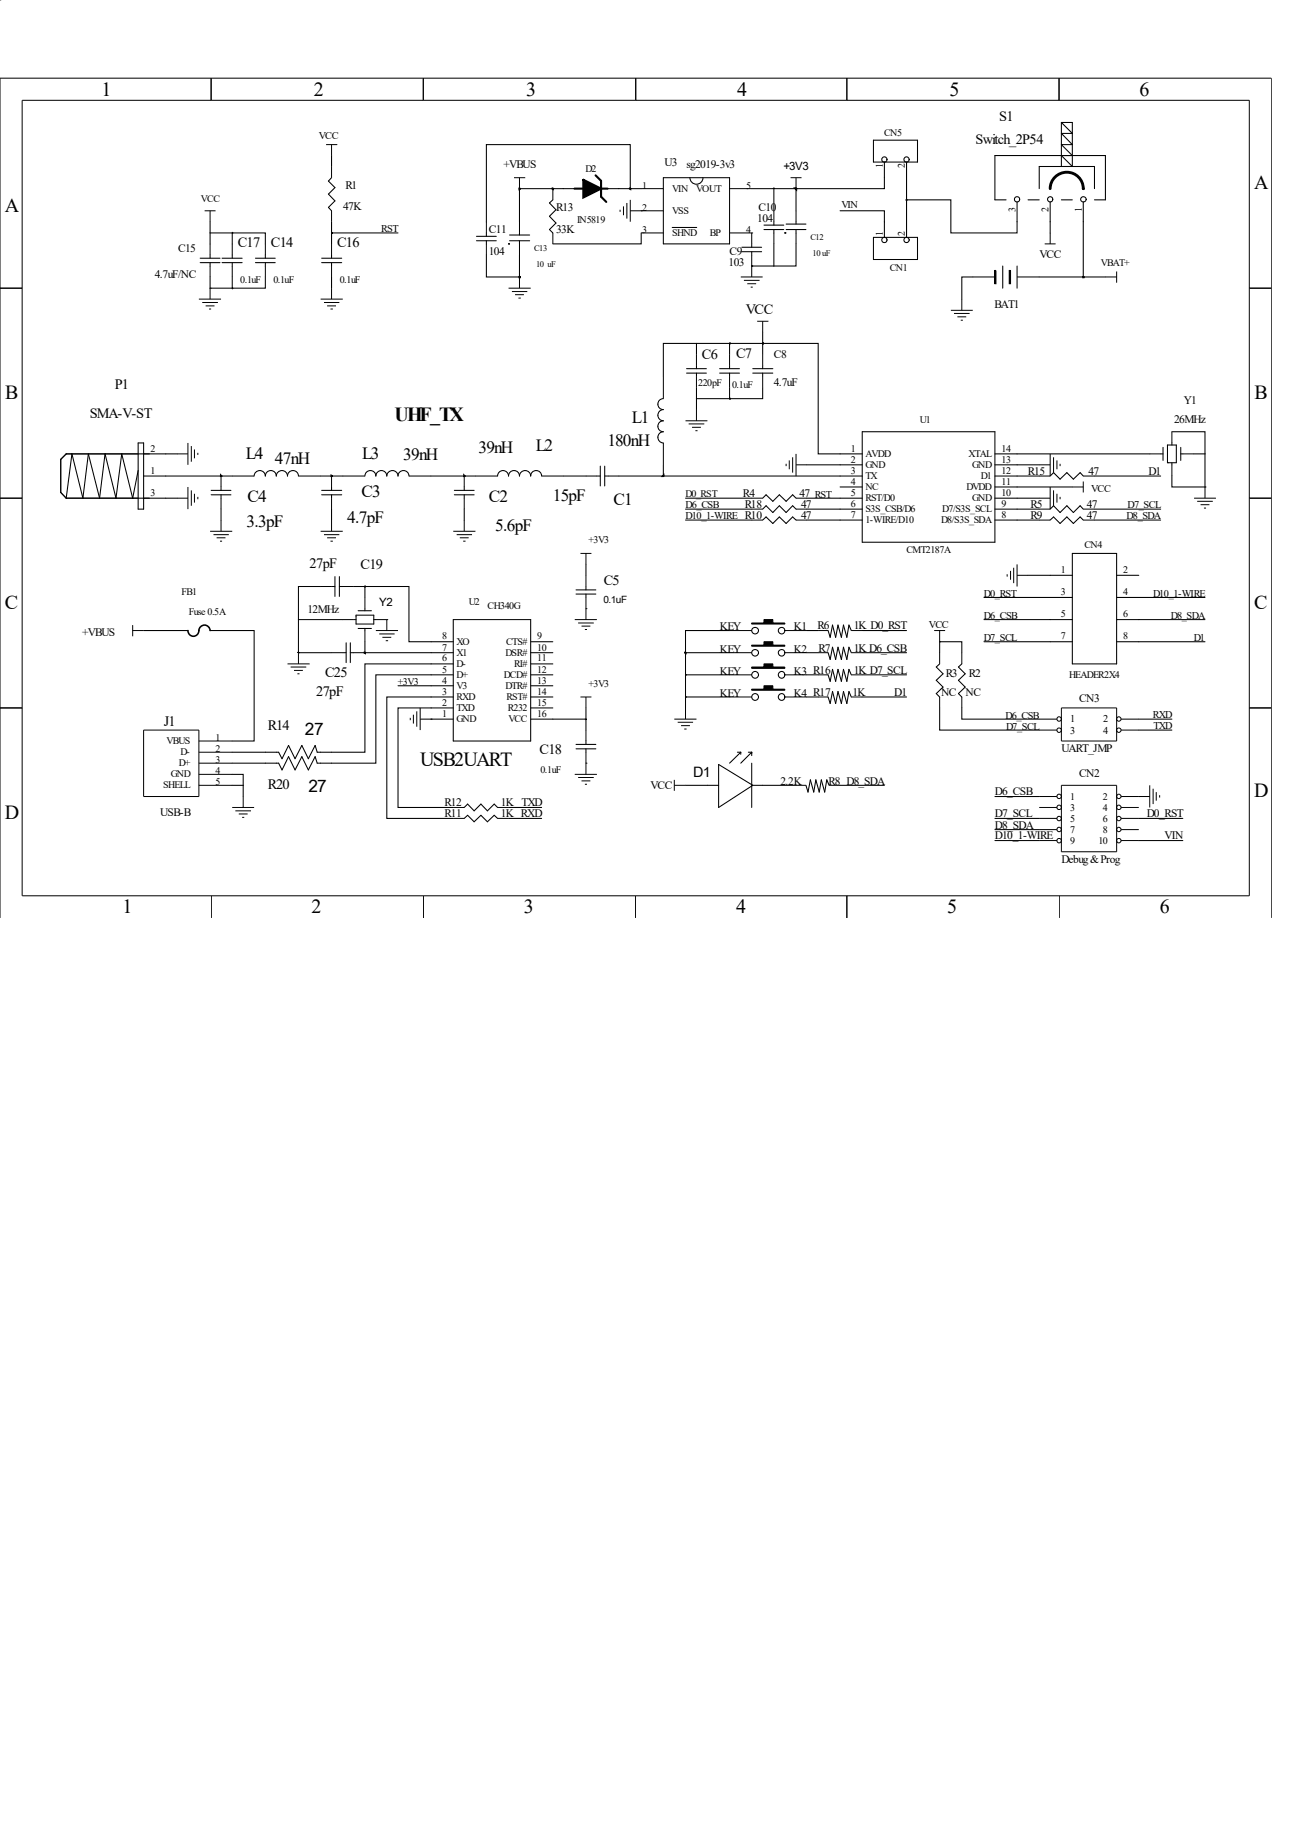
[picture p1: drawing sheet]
<svg xmlns="http://www.w3.org/2000/svg" width="210mm" height="297mm" viewBox="0 0 210 297" stroke-linecap="round" stroke-linejoin="round" font-family="sans-serif">
<g fill="none" stroke="#000" stroke-width=".16">
<path d="M3.6 16.3h199.3v129.2h-199.3zM34.3 12.7v3.6M68.7 12.7v3.6M103.3 12.7v3.6M137.5 12.7v3.6M172 12.7v3.6M33.2 34.2h1.8M34.1 34.2v1.8M34.1 39.6v1.8M37.7 39.6v1.8M43.1 39.6v1.8M53 23.5h1.8"/>
<path d="M53.8 23.5v1.8M53.8 27.1v1.8M53.8 34.2v1.8M53.8 39.6v1.8M79 36v1.8M79 39.6v1.8M83.5 28.9h1.8M84.4 28.9v1.7M84.4 36v1.8M84.4 39.6v1.8M89.8 30.6v1.9M89.8 37.8v1.8"/>
<path d="M100.7 34.1v.3M101.3 33.5v1.5M101.8 33v2.5M102.4 34.2h5.3M102.4 32.5v3.5M104.1 30.6h3.6M104.1 37.8h3.6M118.5 30.6h3.6M118.5 37.8h3.6v1.8M125.7 34.2v1.8M125.7 37.8v1.8M128.4 28.9h1.8"/>
<path d="M129.3 28.9v1.7M129.3 34.2v1.8M129.3 37.8v1.8M169.7 39.6h1.7M170.6 37.8v1.8M0 46.8h3.6M32.3 48.6h3.6M32.9 49.1h2.5M33.4 49.7h1.4M34 50.2h.3M34.1 43.2v1.8M34.1 46.8v1.8"/>
<path d="M37.7 43.2v1.8M43.1 43.2v1.8M52.1 48.6h3.6M52.6 49.1h2.5M53.1 49.7h1.5M53.7 50.2h.4M53.8 43.2v1.8M53.8 46.8v1.8M82.6 46.8h3.6M83.1 47.4h2.5M83.7 47.9h1.4M84.2 48.4h.4"/>
<path d="M84.4 45v1.8M113.1 57.6v1.8M118.5 57.6v1.8M120.3 45h3.6M120.8 45.6h2.6M121.4 46.1h1.4M121.9 46.7h.4M122.1 41.4v3.6M123 52.2h1.8M123.9 52.2v1.8M123.9 57.6v1.8M154.4 50.4h3.6"/>
<path d="M154.9 50.9h2.6M155.5 51.5h1.4M156 52h.4M156.2 48.6v1.8M158 45h3.6M161.6 43.9h.2v2.2h-.2zM163.9 43.9h.2v2.2h-.2zM165.2 45h3.6M179.5 45h1.9M181.4 44.1v1.8M202.9 46.8h3.6M28.7 73.7h1.8"/>
<path d="M30.5 72v3.5M30.5 79.1v3.6M31.1 72.5v2.5M31.1 79.7v2.5M31.6 73v1.5M32.1 73.6v.3M35.9 77.3v1.8M37.7 77.3h3.6M48.5 77.3h3.6M53.8 77.3v1.8M55.7 77.3h3.6M66.4 77.3h3.6"/>
<path d="M75.4 77.3v1.8M77.2 77.3h3.6M88 77.3h3.6M95.2 77.3h1.7M98.8 77.3h1.7M107.7 61.2v3.6M107.7 72v3.5M111.3 68.4h3.6M111.8 68.9h2.6M112.4 69.4h1.4M112.9 70h.4M113.1 61.2v1.8"/>
<path d="M113.1 66.5v1.9M118.5 61.2v1.8M123.9 61.2v1.8M127.7 75.4v.3M128.2 74.8v1.4M128.7 74.3v2.5M129.3 73.7v3.6M129.3 75.5h1.8M168.8 75.5h1.8M170.6 73.7v3.6h-1.8M170.6 79.1v3.6h-1.8M171.1 74.3v2.5"/>
<path d="M171.1 79.7v2.5M171.7 74.8v1.4M172.2 75.4v.3M174.2 79.1h1.7M175.9 77.3h1.9M175.9 78.2v1.8M186.7 73.7h1.8M190.3 70.1v1.9M190.3 75.5v1.8M192.1 73.7h1.8M195.7 79.1v1.8M0 80.9h3.6"/>
<path d="M28.7 80.9h1.8M31.6 80.2v1.5M32.1 80.7v.4M34.1 86.3h3.6M34.7 86.9h2.5M35.2 87.4h1.4M35.7 87.9h.4M35.9 80.9v1.8M35.9 84.5v1.8M52.1 95.3h1.7M52.1 86.3h3.6M52.6 86.9h2.5"/>
<path d="M53.1 87.4h1.5M53.7 87.9h.4M53.8 80.9v1.8M53.8 84.5v1.8M55.7 95.3h1.7M59.3 97.1v1.8M73.6 86.3h3.6M74.2 86.9h2.5M74.7 87.4h1.4M75.2 87.9h.4M75.4 80.9v1.8M75.4 84.5v1.8"/>
<path d="M94.3 89.9h1.8M95.2 89.9v1.8M95.2 93.5v1.8M95.2 97.1v3.6M122.1 80.9h1.8M122.1 82.7h1.8M122.1 84.5h1.8M129.3 80.9h1.8M129.3 82.7h1.8M129.3 84.5h1.8M163.6 93.3v.4M164.1 92.8v1.4"/>
<path d="M164.6 92.2v2.5M165.2 93.5h1.8M165.2 91.7v3.6M168.8 80.9h1.8M168.8 84.5h1.8M171.7 80.2v1.5M172.2 80.7v.4M175.9 82.7h1.9M175.9 84.5h1.9M193.9 80.9h3.6M194.4 81.4h2.6M195 82h1.4"/>
<path d="M195.5 82.5h.4M202.9 80.9h3.6M0 115h3.6M21.5 102.4h1.8M21.5 101.6v1.8M23.3 118.6h9v10.8h-9zM46.7 107.9h3.6M47.2 108.4h2.5M47.8 108.9h1.4M48.3 109.5h.3M48.5 106v1.9M53.8 106h1.9"/>
<path d="M55.7 100.7h1.7M57.4 106h1.9M59.3 102.4v1.9M61 102.4h3.6M61 100.7h1.8v1.7M61.6 103h2.5M62.1 103.5h1.4M62.7 104.1h.3M66.6 116.6v.4M67.1 116.1v1.5M67.7 115.6v2.5M68.2 116.8h1.8"/>
<path d="M68.2 115v3.6M93.3 100.7h3.6M93.9 101.2h2.5M94.3 113.2h1.8M94.4 101.7h1.5M95 102.3h.3M95.2 113.2v1.8M95.2 118.6v1.8M109.5 116.8h3.6M110.1 117.3h2.5M110.6 117.9h1.5M111.1 118.4h.4"/>
<path d="M111.3 115v1.8M118.5 102.4h3.6M118.5 106h3.6M118.5 109.6h3.6M118.5 113.2h3.6M122.1 101.2h2v-.5h1.4v.5h2v.2h-5.4zM122.1 104.8h2v-.5h1.4v.5h2v.2h-5.4zM122.1 108.4h2v-.5h1.4v.5h2v.2h-5.4zM122.1 112h2v-.6h1.4v.6h2v.1h-5.4zM127.5 102.4h3.6M127.5 106h3.6M127.5 109.6h3.6"/>
<path d="M127.5 113.2h3.6M132.9 102.4h1.6M132.9 106h1.6M132.9 109.6h1.6M132.9 113.2h1.6M138.3 102.4h1.7M138.3 106h1.7M138.3 109.6h1.7M138.3 113.2h1.7M151.7 102.4h1.8M152.6 102.4v1.9M152.6 106v1.9"/>
<path d="M152.6 113.2v1.8M156.2 106v1.9M156.2 113.2v1.8M168.8 118.6h2.9M168.8 116.8h2.9M172.4 115h9v5.4h-9zM182.1 118.6h2.9M182.1 116.8h2.9M202.9 115h3.6M32.3 127.6h5.4M32.3 120.4h5.4M32.3 122.2h5.4"/>
<path d="M32.3 124h5.4M32.3 125.8h5.4M37.7 131.2h3.6M38.2 131.7h2.6M38.8 132.2h1.4M39.3 132.8h.4M39.5 129.4v1.8M73.6 131.2h1.8M73.6 133h1.8M80.8 131.2h1.8M80.8 133h1.8M93.3 125.8h3.6"/>
<path d="M93.9 126.3h2.5M94.4 126.9h1.5M95 127.4h.3M95.2 122.2v3.6M109.5 127.6h1.8M109.5 126.7v1.8M129.3 127.6h1.6M134.7 127.6h1.7M168.8 129.4h2.9M168.8 131.2h2.9M168.8 133h2.9M168.8 134.8h2.9"/>
<path d="M168.8 136.6h2.9M172.4 127.6h9v10.8h-9zM182.1 129.4h4.6M182.1 131.2h2.9M182.1 133h2.9M182.1 134.8h2.9M182.1 136.6h2.9M186.7 127.6v3.6M187.3 128.1v2.5M187.8 128.7v1.4M188.3 129.2v.4M0 149.1v-136.4h206.5v136.4"/>
<path d="M34.3 145.5v3.6M68.7 145.5v3.6M103.3 145.5v3.6M137.5 145.5v3.6M172 145.5v3.6"/>
<circle cx="172" cy="118.6" r=".37"/>
<circle cx="172" cy="116.8" r=".37"/>
<circle cx="181.7" cy="118.6" r=".36"/>
<circle cx="181.7" cy="116.8" r=".36"/>
<circle cx="172" cy="131.2" r=".37"/>
<circle cx="172" cy="136.6" r=".37"/>
<circle cx="172" cy="134.8" r=".37"/>
<circle cx="172" cy="129.4" r=".37"/>
<circle cx="172" cy="133" r=".37"/>
<circle cx="181.7" cy="131.2" r=".36"/>
<circle cx="181.7" cy="136.6" r=".36"/>
<circle cx="181.7" cy="134.8" r=".36"/>
<circle cx="181.7" cy="129.4" r=".36"/>
<circle cx="181.7" cy="133" r=".36"/>
</g>
<g fill="#000">
<path d="M94.7 29.2l2.9 1.4-2.9 1.5zM122.1 101.2h2v-.5h1.4v.5h2v.2h-5.4zM122.1 104.8h2v-.5h1.4v.5h2v.2h-5.4zM122.1 108.4h2v-.5h1.4v.5h2v.2h-5.4zM122.1 112h2v-.6h1.4v.6h2v.1h-5.4z"/>
<circle cx="34.1" cy="37.8" r=".17"/>
<circle cx="34.1" cy="46.8" r=".17"/>
<circle cx="113.1" cy="55.8" r=".17"/>
<circle cx="122.1" cy="43.2" r=".17"/>
<circle cx="125.7" cy="43.2" r=".17"/>
<circle cx="113.1" cy="64.8" r=".17"/>
<circle cx="195.7" cy="73.7" r=".17"/>
<circle cx="48.5" cy="100.7" r=".17"/>
<circle cx="152.6" cy="104.3" r=".17"/>
</g>
<g fill="none" stroke="#000" stroke-width=".17">
<path d="M172.4 19.9v7.2M172.4 19.9h1.8v7.2l-1.8-1.8M172.4 19.9l1.8 1.8h-1.8l1.8 1.8h-1.8l1.8 1.8M34.1 36v3.6M34.1 37.8h3.6M37.7 37.8h5.4v1.8M37.7 37.8v1.8M53.8 25.3v1.8M53.8 36v3.6M53.8 28.9l-.5 .5 1.1 1.1-1.1 1 1.1 1.1-1.1 1.1 .5 .5M53.8 37.8h10.8M77.4 38.4h3.2"/>
<path d="M77.4 39.1h3.2M79 37.8v.6M79 39.1v.5M82.6 39.6h.1M82.8 39.1h3.2M82.8 38.2h3.2M84.4 30.6h.1M84.4 30.6v5.4M84.4 37.8v.4M84.4 39.1v.5M84.4 30.6h8.9M89.8 30.6h.1"/>
<path d="M89.8 32.5l-.6 .5 1.1 1.1-1.1 1 1.1 1.1-1.1 1.1 .6 .5M98.7 30.6h5.4M102.4 30.6v-7.1h-23.4v12.5M104.1 34.2h.1M104.1 37.8v1.8h-14.3M107.7 28.9h10.8v10.7h-10.8zM109.2 37h4M112.1 28.9a1.06 1.06 0 0 0 1 1 1.06 1.06 0 0 0 1.1-1M122.1 37.8h.1M122.1 39.6v.6M122.1 30.6h7.2M124.1 37.3h3.2"/>
<path d="M124.1 36.6h3.2M125.7 30.6v3.6M125.7 36v.6M125.7 37.3v.5M125.7 39.6v3.6M127.5 37.8h.1M127.7 37.3h3.2M127.7 36.4h3.2M129.3 39.6v3.6h-3.6M129.3 30.6h.1M129.3 30.6v3.6M129.3 36v.4"/>
<path d="M129.3 37.3v.5M136.4 34.2h7.2v4.4M141.9 38.6h7.1v3.6h-7.1zM141.9 22.8h7.1v3.5h-7.1zM143.6 26.3v4.3h-14.3M147.2 32.5h7.2v5.3h10.8v-5M147.2 26.3v12.3M163.4 32.5h-1.8v-7.2h17.9v7.2h-1.7M167 32.5h1.8M168.8 30.6v-3.5h9v3.5M170.6 32.8v5M172.4 32.5h1.8"/>
<path d="M175.9 32.8v12.2M32.5 42.7h3.2M32.5 42h3.2M34.1 46.8h.1M34.1 41.4v.6M34.1 42.7v.5M34.1 45v1.8M34.1 46.8h3.6M36.1 42.7h3.2M36.1 42h3.2M37.7 41.4v.6M37.7 42.7v.5"/>
<path d="M37.7 45v1.8M41.5 42.7h3.2M41.5 42h3.2M43.1 45v1.8h-5.4M43.1 41.4v.6M43.1 42.7v.5M52.2 42.7h3.3M52.2 42h3.3M53.8 41.4v.6M53.8 42.7v.5M53.8 45v1.8M79 41.4v3.6h5.4"/>
<path d="M84.4 45h.1M84.4 41.4v3.6M111.5 59.9h3.2M113.1 55.8h-5.4v5.4M113.1 55.8v1.8M113.1 59.4v.5M113.1 55.8h10.8M116.9 59.9h3.2M118.5 55.8v1.8M118.5 59.4v.5M120.5 40.9h3.2M120.5 40.2h3.2"/>
<path d="M122.1 43.2h.1M122.1 40.9v.5M122.1 43.2h3.6M122.3 59.9h3.2M123.9 55.8h9v17.9h7.1M123.9 54v3.6M123.9 59.4v.5M158 45h-1.8v3.6M161.7 43.9v2.2M162.9 43.2v3.6M165.2 43.2v3.6M168.8 45h10.7"/>
<path d="M22.4 72h.9v10.7h-.9zM22.4 76.5l-.9 4.4-1.7-7.2-1 7.2-1.7-7.2-.9 7.2-1.8-7.2-.9 7.2-1.8-7.2-.9 7.2M23.3 77.3h14.4M28.7 73.7h-17.9l-.9 .9v5.4l.9 .9M34.3 79.7h3.2M35.9 77.3h.1M35.9 79.1v.6M41.3 77.3a.91 .91 0 0 1 .9-.8 .91 .91 0 0 1 .9 .8 .89 .89 0 0 1 .9-.8 .89 .89 0 0 1 .9 .8 .91 .91 0 0 1 .9-.8 .91 .91 0 0 1 .9 .8 .89 .89 0 0 1 .9-.8 .89 .89 0 0 1 .9 .8M52.1 77.3h3.6M52.2 79.7h3.3M53.8 77.3h.1M53.8 79.1v.6"/>
<path d="M59.3 77.3a.89 .89 0 0 1 .9-.8 .89 .89 0 0 1 .8 .8 .89 .89 0 0 1 .9-.8 .89 .89 0 0 1 .9 .8 .91 .91 0 0 1 .9-.8 .91 .91 0 0 1 .9 .8 .89 .89 0 0 1 .9-.8 .89 .89 0 0 1 .9 .8M70 77.3h7.2M73.8 79.7h3.2M75.4 77.3h.1M75.4 79.1v.6M80.8 77.3a.89 .89 0 0 1 .9-.8 .89 .89 0 0 1 .9 .8 .89 .89 0 0 1 .9-.8 .89 .89 0 0 1 .9 .8 .91 .91 0 0 1 .9-.8 .91 .91 0 0 1 .9 .8 .89 .89 0 0 1 .9-.8 .89 .89 0 0 1 .9 .8M91.6 77.3h3.6M96.9 77.3h.6M97.5 75.7v3.3M98.2 77.3h.6M98.2 75.7v3.3M100.5 77.3h39.5"/>
<path d="M107.7 64.8a.89 .89 0 0 0-.9 .9 .89 .89 0 0 0 .9 .8 .91 .91 0 0 0-.9 1 .91 .91 0 0 0 .9 .9 .89 .89 0 0 0-.9 .9 .89 .89 0 0 0 .9 .8 .91 .91 0 0 0-.9 1 .91 .91 0 0 0 .9 .9M107.7 75.5v1.8M111.5 60.6h3.2M113.1 60.6v.6M113.1 63v3.5M113.1 64.8h5.4M116.9 60.6h3.2M118.5 60.6v.6M118.5 63v1.8M122.3 60.6h3.2M123.9 63v1.8h-5.4M123.9 60.6v.6"/>
<path d="M131.1 75.5h8.9M136.4 79.1h3.6M140 70.1h21.6v18h-21.6zM161.6 73.7h25.1M161.6 77.3h7.2M161.6 75.5h7.2M161.6 79.1h12.6M170.6 77.3l.5-.5 1.1 1.1 1.1-1.1 1 1.1 1.1-1.1 .5 .5M177.8 77.3h10.7M188.5 73.7h.4M188.9 72.7v2.1M189.6 72.3h1.5v2.9h-1.5z"/>
<path d="M190.3 70.1h5.4v3.6M190.3 77.3v1.8h5.4M190.3 72v.3M190.3 75.2v.3M191.8 72.7v2.1M191.8 73.7h.3M193.9 73.7h1.8M195.7 79.1h.1M195.7 73.7v5.4M10.8 80.9h17.9M34.3 80.4h3.2M35.9 80.4v.5"/>
<path d="M35.9 82.7v1.8M52.1 95.3h-3.6v5.4M52.2 80.4h3.3M53.8 80.4v.5M53.8 82.7v1.8M53.8 95.3h.6M54.4 93.7v3.2M55.1 95.3h.6M55.1 93.7v3.2M57.4 95.3h1.9M57.8 99.9h2.9v1.5h-2.9zM58.2 99.2h2.1"/>
<path d="M59.3 95.3h7.1v9h7.2M59.3 95.3v1.8M59.3 98.9v.3M73.8 80.4h3.2M75.4 80.4v.5M75.4 82.7v1.8M93.6 96.5h3.2M93.6 95.8h3.2M95.2 98.9h.1M95.2 91.7v1.8M95.2 95.3v.5M95.2 96.5v.6"/>
<path d="M111.3 82.7h10.8M111.3 80.9h10.8M111.3 84.5h10.8M123.9 82.7l.5-.5 1.1 1.1 1.1-1.1 1.1 1.1 1-1.1 .6 .5M123.9 84.5l.5-.5 1.1 1 1.1-1 1.1 1 1-1 .6 .5M123.9 80.9l.5-.5 1.1 1 1.1-1 1.1 1 1-1 .6 .5M131.1 82.7h8.9M131.1 80.9h8.9M131.1 84.5h8.9M159.8 97.1h14.4M161.6 82.7h7.2M161.6 80.9h7.2"/>
<path d="M161.6 84.5h7.2M167 93.5h7.2M170.6 82.7l.5-.5 1.1 1.1 1.1-1.1 1 1.1 1.1-1.1 .5 .5M170.6 84.5l.5-.5 1.1 1 1.1-1 1 1 1.1-1 .5 .5M174.2 89.9h7.2v18h-7.2zM177.8 82.7h10.7M177.8 84.5h10.7M181.4 93.5h3.6M181.4 97.1h14.3M23.3 102.4h7.2M34.1 102.4h7.2v18h-3.6M48.5 106h.1"/>
<path d="M48.5 100.7h7.2M48.5 106h5.3M48.5 100.7v5.3M55.7 106h.5M56.2 104.4v3.3M56.9 106h.5M56.9 104.4v3.3M57.4 100.7h.4M58.2 102.1h2.1M59.3 106h.1M59.3 102.1v.3M59.3 104.3v1.7"/>
<path d="M59.3 106h14.3M60.7 100.7h.3M62.8 100.7h.1M64.6 111.4h9M70 116.8h.1M70 116.8h3.6M73.6 109.6h-12.6v14.4h-9.5l-.3-1.1-1.1 2.2-1.1-2.2-1.1 2.2-1-2.2-1.1 2.2-.5-1.1h-7.6M73.6 107.9h-14.3v14.3h-7.8l-.3-1.1-1.1 2.2-1.1-2.2-1.1 2.2-1-2.2-1.1 2.2-.5-1.1h-7.6M73.6 113.2h-10.8v19.8h10.8M73.6 115h-9v16.2h9M73.6 100.7h12.6v19.7h-12.6zM86.2 106h3.6"/>
<path d="M86.2 116.8h9M86.2 115h3.6M86.2 113.2h3.6M86.2 111.4h3.6M86.2 109.6h3.6M86.2 107.9h3.6M86.2 104.3h3.6M95.2 115v3.6M111.3 106h7.2M111.3 113.2h7.2M111.3 109.6h7.2M111.3 106v9"/>
<path d="M118.5 102.4h-7.2v3.6M131.1 102.4h1.8M131.1 106h1.8M131.1 113.2h1.8M131.1 109.6h1.8M134.5 102.4l.3 1.1 .4-1.9 .5 1.9 .4-1.9 .6 1.9 .3-1.9 .5 1.9 .4-1.9 .4 .8M134.5 106l.3 1.1 .4-1.9 .5 1.9 .4-1.9 .6 1.9 .3-1.9 .5 1.9 .4-1.9 .4 .8M134.5 109.6l.3 1.1 .4-1.9 .5 1.9 .4-1.9 .6 1.9 .3-1.9 .5 1.9 .4-1.9 .4 .8M134.5 113.2l.3 1.1 .4-1.9 .5 1.9 .4-1.9 .6 1.9 .3-1.9 .5 1.9 .4-1.9 .4 .8M140 102.4h7.2M140 106h7.2M140 113.2h7.2"/>
<path d="M140 109.6h7.2M152.6 115v3.6h16.2M152.6 104.3h3.6v1.7M152.6 104.3h.1M152.6 107.9l-.5 .5 1.1 1.1-1.1 1 1.1 1.1-1.1 1.1 .5 .5M152.6 104.3v1.7M156.2 115v1.8h12.6M156.2 107.9l-.5 .5 1.1 1.1-1.1 1 1.1 1.1-1.1 1.1 .5 .5M159.8 100.7h14.4M159.8 104.3h14.4M181.4 100.7h14.3M181.4 104.3h14.3"/>
<path d="M185 116.8h5.3M185 118.6h5.3M37.7 125.8h1.8v1.8M37.7 127.6h1.8M39.5 127.6v1.8M75.4 131.2l.5-.6 1.1 1.1 1.1-1.1 1.1 1.1 1.1-1.1 .5 .6M75.4 133l.5-.5 1.1 1 1.1-1 1.1 1 1.1-1 .5 .5M82.6 133h5.4M82.6 131.2h5.4M93.6 121.7h3.2M93.6 120.9h3.2M95.2 124h.1"/>
<path d="M95.2 120.4v.5M95.2 121.7v.5M111.3 127.6h5.4M116.7 124.2l5.6 3.4-5.6 3.6zM119.8 122.2h.5M120.3 122.2l-1.8 1.8M120.3 122.2v.4M121.5 122.2h.6M122.1 122.2v.6M122.1 124v7.2M122.1 122.2l-1.8 1.8M122.1 127.6h7.2"/>
<path d="M130.9 127.6l.3 1.1 .4-2 .6 2 .3-2 .6 2 .3-2 .5 2 .4-2 .4 .9M136.4 127.6h7.2M161.6 129.4h7.2M161.6 133h7.2M161.6 134.8h7.2M161.6 136.6h7.2M185 129.4h.1M185 133h7.1M185 136.6h7.1"/>
<circle cx="143.6" cy="39" r=".43"/>
<circle cx="143.6" cy="25.9" r=".43"/>
<circle cx="147.2" cy="39" r=".43"/>
<circle cx="147.2" cy="25.9" r=".43"/>
<circle cx="165.2" cy="32.4" r=".43"/>
<circle cx="170.6" cy="32.4" r=".42"/>
<circle cx="176" cy="32.4" r=".44"/>
<circle cx="122.6" cy="113.2" r=".55"/>
<circle cx="122.6" cy="109.6" r=".55"/>
<circle cx="122.7" cy="102.5" r=".54"/>
<circle cx="122.7" cy="106.1" r=".54"/>
<circle cx="126.9" cy="109.6" r=".53"/>
<circle cx="126.9" cy="113.2" r=".53"/>
<circle cx="126.9" cy="102.5" r=".53"/>
<circle cx="126.9" cy="106.1" r=".53"/>
</g>
<path d="M164 43.9v2.2" fill="none" stroke="#000" stroke-width=".21"/>
<path d="M170.6 30.6a2.71 2.71 0 0 1 2.7-2.6 2.71 2.71 0 0 1 2.7 2.6" fill="none" stroke="#000" stroke-width=".47"/>
<g fill="none" stroke="#000" stroke-width=".34">
<path d="M37.7 37.8h.1M53.9 37.8h.1M84.4 30.6h.1M89.8 30.6h.1M93.3 30.6h1.4M94.7 29.2l2.9 1.4-2.9 1.5zM96.7 28.5l.9 .9v2.6l.9 .8M97.6 30.6h1.1M102.4 30.6h.1M125.7 30.6h.1M129.3 30.6h.1M147.2 32.5h.1"/>
<path d="M37.7 46.8h.1M84.4 45h.1M118.5 55.8h.1M123.9 55.8h.1M176 45h.1M35.9 77.3h.1M53.9 77.3h.1M75.4 77.3h.1M107.7 77.3h.1M118.5 64.8h.1M195.7 79.1h.1M59.3 95.3h.1"/>
<path d="M48.5 106h.1M59.3 106h.1M95.2 116.8h.1M111.3 106h.1M111.3 109.6h.1M111.3 113.2h.1M39.5 127.6h.1"/>
</g>
<path d="M30.5 102.4a.89 .89 0 0 0 .9 1 .89 .89 0 0 0 .9-1 .91 .91 0 0 1 .9-.8 .91 .91 0 0 1 .9 .8" fill="none" stroke="#000" stroke-width=".25"/>
<g font-size="3.3">
<text x="16.5" y="15.5">1</text>
<text x="51" y="15.5">2</text>
<text x="85.4" y="15.5">3</text>
<text x="119.7" y="15.5">4</text>
<text x="154.2" y="15.5">5</text>
<text x="185.1" y="15.5">6</text>
<text x=".8" y="34.4">A</text>
<text x="203.7" y="30.8">A</text>
<text x=".8" y="64.9">B</text>
<text x="203.8" y="64.9">B</text>
<text x="64.1" y="68.4">UHF_TX</text>
<text x=".8" y="99">C</text>
<text x="203.7" y="99">C</text>
<text x="68.2" y="124.4">USB2UART</text>
<text x="203.7" y="129.5">D</text>
<text x=".8" y="133.1">D</text>
<text x="19.9" y="148.4">1</text>
<text x="50.6" y="148.4">2</text>
<text x="85.1" y="148.4">3</text>
<text x="119.6" y="148.4">4</text>
<text x="153.8" y="148.4">5</text>
<text x="188.3" y="148.4">6</text>
</g>
<g font-size="2.8">
<text x="102.6" y="68.7">L1</text>
<text x="39.9" y="74.6">L4</text>
<text x="44.7" y="75.4">47nH</text>
<text x="58.8" y="74.6">L3</text>
<text x="65.5" y="74.8">39nH</text>
<text x="77.7" y="73.6">39nH</text>
<text x="87" y="73.2">L2</text>
<text x="98.6" y="72.5">180nH</text>
<text x="40.2" y="81.6">C4</text>
<text x="58.7" y="80.7">C3</text>
<text x="79.4" y="81.6">C2</text>
<text x="89.8" y="81.5">15pF</text>
<text x="99.7" y="82">C1</text>
<text x="40" y="85.6">3.3pF</text>
<text x="56.4" y="85.1">4.7pF</text>
<text x="80.4" y="86.3">5.6pF</text>
<text x="49.5" y="119.3">27</text>
<text x="50.1" y="128.7">27</text>
</g>
<g font-size="2.3">
<text x="158.5" y="23.3">Switch_2P54</text>
<text x="162.3" y="19.7">S1</text>
<text x="38.6" y="40.2">C17</text>
<text x="44" y="40.2">C14</text>
<text x="54.7" y="40.2">C16</text>
<text x="121.1" y="51">VCC</text>
<text x="114" y="58.3">C6</text>
<text x="119.5" y="58.1">C7</text>
<text x="18.6" y="63.2">P1</text>
<text x="14.6" y="67.9">SMA-V-ST</text>
<text x="50.3" y="92.3">27pF</text>
<text x="58.5" y="92.4">C19</text>
<text x="98" y="95.1">C5</text>
<text x="51.3" y="113.1">27pF</text>
<text x="52.8" y="110.1">C25</text>
<text x="26.6" y="117.9">J1</text>
<text x="43.5" y="118.7">R14</text>
<text x="87.6" y="122.6">C18</text>
<text x="43.5" y="128.2">R20</text>
<text x="112.6" y="126.3">D1</text>
</g>
<g font-size="1.9">
<text x="81.8" y="27.2">+VBUS</text>
<text x="107.9" y="27">U3</text>
<text x="111.5" y="27.2">sg2019-3v3</text>
<text x="127.3" y="27.6">+3V3</text>
<text x="55.7" y="34.1">47K</text>
<text x="56.1" y="30.8">R1</text>
<text x="90.3" y="34.2">R13</text>
<text x="123.2" y="34.2">C10</text>
<text x="28.9" y="40.9">C15</text>
<text x="79.4" y="37.8">C11</text>
<text x="79.4" y="41.4">104</text>
<text x="90.3" y="37.8">33K</text>
<text x="118.5" y="41.4">C9</text>
<text x="123" y="36">104</text>
<text x="168.8" y="41.9">VCC</text>
<text x="25.1" y="45.2">4.7uF/NC</text>
<text x="118.3" y="43.2">103</text>
<text x="161.5" y="50">BAT1</text>
<text x="125.7" y="58.1">C8</text>
<text x="125.7" y="62.8">4.7uF</text>
<text x="192.3" y="65.6">Y1</text>
<text x="190.7" y="68.7">26MHz</text>
<text x="166.9" y="77.2">R15</text>
<text x="176.8" y="77.2">47</text>
<text x="186.5" y="77.2">D1</text>
<text x="120.7" y="80.7">R4</text>
<text x="121" y="82.5">R18</text>
<text x="129.8" y="80.7">47 RST</text>
<text x="130.1" y="82.5">47</text>
<text x="167.4" y="82.5">R5</text>
<text x="176.5" y="82.5">47</text>
<text x="130.1" y="84.3">47</text>
<text x="167.4" y="84.3">R9</text>
<text x="176.5" y="84.3">47</text>
<text x="50" y="99.6">12MHz</text>
<text x="61.6" y="98.5">Y2</text>
<text x="13.3" y="103.4">+VBUS</text>
<text x="116.9" y="102.4">KEY</text>
<text x="116.9" y="106">KEY</text>
<text x="129" y="102.4">K1</text>
<text x="129" y="106">K2</text>
<text x="132.8" y="102.3">R6</text>
<text x="132.9" y="105.9">R7</text>
<text x="138.6" y="102.3">1K D0_RST</text>
<text x="138.6" y="105.9">1K D6_CSB</text>
<text x="116.9" y="109.6">KEY</text>
<text x="116.9" y="113.2">KEY</text>
<text x="129" y="109.6">K3 R16</text>
<text x="129" y="113.2">K4 R17</text>
<text x="138.5" y="113.1">1K</text>
<text x="138.6" y="109.5">1K D7_SCL</text>
<text x="145.2" y="113.1">D1</text>
<text x="152.9" y="113.1">NC</text>
<text x="153.6" y="109.9">R3</text>
<text x="156.8" y="113.1">NC</text>
<text x="157.4" y="109.9">R2</text>
<text x="175.3" y="114.1">CN3</text>
<text x="172.4" y="122.2">UART_JMP</text>
<text x="72.2" y="131">R12</text>
<text x="81.3" y="131">1K TXD</text>
<text x="105.7" y="128.2">VCC</text>
<text x="126.8" y="127.6">2.2K</text>
<text x="134.5" y="127.6">R8 D8_SDA</text>
<text x="161.6" y="129.2">D6_CSB</text>
<text x="175.3" y="126.3">CN2</text>
<text x="26" y="132.6">USB-B</text>
<text x="72.2" y="132.8">R11</text>
<text x="81.3" y="132.8">1K RXD</text>
<text x="161.6" y="136.4">D10_1-WIRE</text>
<text x="161.6" y="134.6">D8_SDA</text>
<text x="161.6" y="132.8">D7_SCL</text>
<text x="186.3" y="132.8">D0_RST</text>
<text x="189.2" y="136.4">VIN</text>
<text x="172.4" y="140.2">Debug &amp; Prog</text>
</g>
<g font-size="1.7">
<text x="51.8" y="22.6">VCC</text>
<text x="136.6" y="33.7">VIN</text>
<text x="61.9" y="37.7">RST</text>
<text x="111.3" y="82.6">D6_CSB</text>
<text x="177.2" y="79.9">VCC</text>
<text x="183.1" y="82.6">D7_SCL</text>
<text x="111.3" y="84.3">D10_1-WIRE R10</text>
<text x="183" y="84.3">D8_SDA</text>
<text x="150.9" y="102">VCC</text>
<text x="159.8" y="100.5">D6_CSB</text>
<text x="159.8" y="96.9">D0_RST</text>
<text x="187.3" y="96.9">D10_1-WIRE</text>
<text x="190.1" y="100.5">D8_SDA</text>
<text x="159.8" y="104.1">D7_SCL</text>
<text x="193.9" y="104.1">D1</text>
<text x="163.3" y="116.9">D6_CSB</text>
<text x="163.4" y="118.6">D7_SCL</text>
<text x="173.8" y="117.4">1</text>
<text x="173.8" y="119.2">3</text>
<text x="179.1" y="117.4">2</text>
<text x="179.1" y="119.2">4</text>
<text x="187.2" y="116.6">RXD</text>
<text x="187.4" y="118.5">TXD</text>
</g>
<g font-size="1.6">
<text x="143.6" y="22.2">CN5</text>
<text x="95.1" y="28">D2</text>
<text x="143.4" y="27.2" transform="rotate(-90 143.4 27.2)">1</text>
<text x="147" y="27.2" transform="rotate(-90 147 27.2)">2</text>
<text x="32.6" y="32.8">VCC</text>
<text x="104.3" y="30.6">1</text>
<text x="104.3" y="34.2">2</text>
<text x="109.2" y="31.1">VIN</text>
<text x="109.2" y="34.7">VSS</text>
<text x="113.1" y="31.1">VOUT</text>
<text x="121.2" y="30.6">5</text>
<text x="164.9" y="34.4" transform="rotate(-90 164.9 34.4)">3</text>
<text x="170.3" y="34.4" transform="rotate(-90 170.3 34.4)">2</text>
<text x="175.7" y="34.4" transform="rotate(-90 175.7 34.4)">1</text>
<text x="93.7" y="36.2">IN5819</text>
<text x="104.3" y="37.8">3</text>
<text x="109.2" y="38.3">SHND</text>
<text x="115.3" y="38.3">BP</text>
<text x="121.2" y="37.8">4</text>
<text x="143.4" y="38.4" transform="rotate(-90 143.4 38.4)">1</text>
<text x="147" y="38.4" transform="rotate(-90 147 38.4)">2</text>
<text x="39" y="45.9">0.1uF</text>
<text x="44.4" y="45.9">0.1uF</text>
<text x="55.2" y="45.9">0.1uF</text>
<text x="144.5" y="44.1">CN1</text>
<text x="178.8" y="43.2">VBAT+</text>
<text x="113.4" y="62.8">220pF</text>
<text x="118.9" y="63">0.1uF</text>
<text x="149.4" y="68.7">U1</text>
<text x="24.4" y="73.4">2</text>
<text x="24.4" y="76.9">1</text>
<text x="138.2" y="73.4">1</text>
<text x="138.2" y="75.2">2</text>
<text x="138.2" y="76.9">3</text>
<text x="140.6" y="74.2">AVDD</text>
<text x="140.6" y="76.1">GND</text>
<text x="140.6" y="77.8">TX</text>
<text x="157.3" y="74.2">XTAL</text>
<text x="157.9" y="76.1">GND</text>
<text x="159.3" y="77.8">D1</text>
<text x="162.7" y="73.4">14</text>
<text x="162.7" y="75.2">13</text>
<text x="162.7" y="76.9">12</text>
<text x="24.4" y="80.5">3</text>
<text x="111.3" y="80.7">D0_RST</text>
<text x="138.2" y="78.8">4</text>
<text x="138.2" y="80.5">5</text>
<text x="138.2" y="82.4">6</text>
<text x="140.6" y="79.6">NC</text>
<text x="140.6" y="81.4">RST/D0</text>
<text x="140.6" y="83.2">S3S_CSB/D6</text>
<text x="153" y="83.2">D7/S3S_SCL</text>
<text x="157" y="79.6">DVDD</text>
<text x="157.9" y="81.4">GND</text>
<text x="162.7" y="78.8">11</text>
<text x="162.7" y="80.5">10</text>
<text x="162.7" y="82.4">9</text>
<text x="95.6" y="88.2">+3V3</text>
<text x="138.2" y="84.1">7</text>
<text x="140.6" y="85">1-WIRE/D10</text>
<text x="147.2" y="89.9">CMT2187A</text>
<text x="152.8" y="85">D8/S3S_SDA</text>
<text x="162.7" y="84.1">8</text>
<text x="176.1" y="89">CN4</text>
<text x="172.3" y="93.1">1</text>
<text x="182.4" y="93.1">2</text>
<text x="29.5" y="96.7">FB1</text>
<text x="30.6" y="99.9">Fuse 0.5A</text>
<text x="76.1" y="98.3">U2</text>
<text x="79.2" y="98.9">CH340G</text>
<text x="98" y="97.9">0.1uF</text>
<text x="172.3" y="96.7">3</text>
<text x="172.3" y="100.3">5</text>
<text x="182.4" y="96.7">4</text>
<text x="182.4" y="100.3">6</text>
<text x="71.8" y="107.5">6</text>
<text x="71.8" y="105.7">7</text>
<text x="71.8" y="103.9">8</text>
<text x="74.2" y="106.6">X1</text>
<text x="74.2" y="104.8">XO</text>
<text x="82.1" y="106.6">DSR#</text>
<text x="82.2" y="104.8">CTS#</text>
<text x="87.2" y="103.9">9</text>
<text x="87.2" y="105.7">10</text>
<text x="87.2" y="107.5">11</text>
<text x="172.3" y="103.9">7</text>
<text x="182.4" y="103.9">8</text>
<text x="64.6" y="111.2">+3V3</text>
<text x="71.8" y="112.8">3</text>
<text x="71.8" y="111.1">4</text>
<text x="71.8" y="109.3">5</text>
<text x="74.2" y="113.7">RXD</text>
<text x="74.2" y="112">V3</text>
<text x="74.2" y="110.1">D+</text>
<text x="74.2" y="108.4">D-</text>
<text x="81.8" y="110.1">DCD#</text>
<text x="82.1" y="112">DTR#</text>
<text x="82.3" y="113.7">RST#</text>
<text x="83.5" y="108.4">RI#</text>
<text x="87.2" y="109.3">12</text>
<text x="87.2" y="111.1">13</text>
<text x="87.2" y="112.8">14</text>
<text x="95.6" y="111.6">+3V3</text>
<text x="173.6" y="110.1">HEADER2X4</text>
<text x="71.8" y="116.4">1</text>
<text x="71.8" y="114.7">2</text>
<text x="74.2" y="117.3">GND</text>
<text x="74.2" y="115.6">TXD</text>
<text x="82.5" y="115.6">R232</text>
<text x="82.6" y="117.3">VCC</text>
<text x="87.2" y="114.7">15</text>
<text x="87.2" y="116.4">16</text>
<text x="27" y="120.9">VBUS</text>
<text x="29" y="124.5">D+</text>
<text x="29.3" y="122.7">D-</text>
<text x="35" y="120.4">1</text>
<text x="35" y="122.2">2</text>
<text x="35" y="124">3</text>
<text x="35" y="125.8">4</text>
<text x="87.8" y="125.6">0.1uF</text>
<text x="26.5" y="128.1">SHELL</text>
<text x="27.7" y="126.3">GND</text>
<text x="35" y="127.6">5</text>
<text x="173.8" y="129.9">1</text>
<text x="173.8" y="131.7">3</text>
<text x="179.1" y="129.9">2</text>
<text x="179.1" y="131.7">4</text>
<text x="173.8" y="133.5">5</text>
<text x="173.8" y="135.3">7</text>
<text x="173.8" y="137.1">9</text>
<text x="178.4" y="137.1">10</text>
<text x="179.1" y="133.5">6</text>
<text x="179.1" y="135.3">8</text>
</g>
<g font-size="1.4">
<text x="86.7" y="40.7">C13</text>
<text x="131.6" y="38.9">C12</text>
<text x="132" y="41.6">10 uF</text>
<text x="87.1" y="43.4">10 uF</text>
</g>
<g font-size=".3">
<text x="0" y="0">C</text>
<text x="0" y="0">0</text>
<text x="0" y="0">8</text>
<text x="0" y="0">5</text>
<text x="0" y="0">B</text>
<text x="0" y="0">D</text>
<text x="0" y="0">:M</text>
<text x="0" y="0">Y</text>
<text x="0" y="0">_</text>
<text x="0" y="0">O</text>
<text x="0" y="0">U</text>
<text x="0" y="0">E</text>
<text x="0" y="0">N</text>
<text x="0" y="0">T</text>
<text x="0" y="0">P</text>
<text x="0" y="0">R</text>
<text x="0" y="0">JC</text>
<text x="0" y="0">F</text>
<text x="0" y="0">G</text>
<text x="0" y="0">A</text>
<text x="0" y="0">V</text>
<text x="0" y="0">7</text>
<text x="0" y="0">S</text>
<text x="0" y="0">H</text>
<text x="0" y="0">M</text>
<text x="0" y="0">I N</text>
<text x="0" y="0">L</text>
<text x="0" y="0">IB</text>
<text x="0" y="0">2</text>
<text x="0" y="0">.O</text>
</g>
</svg>
